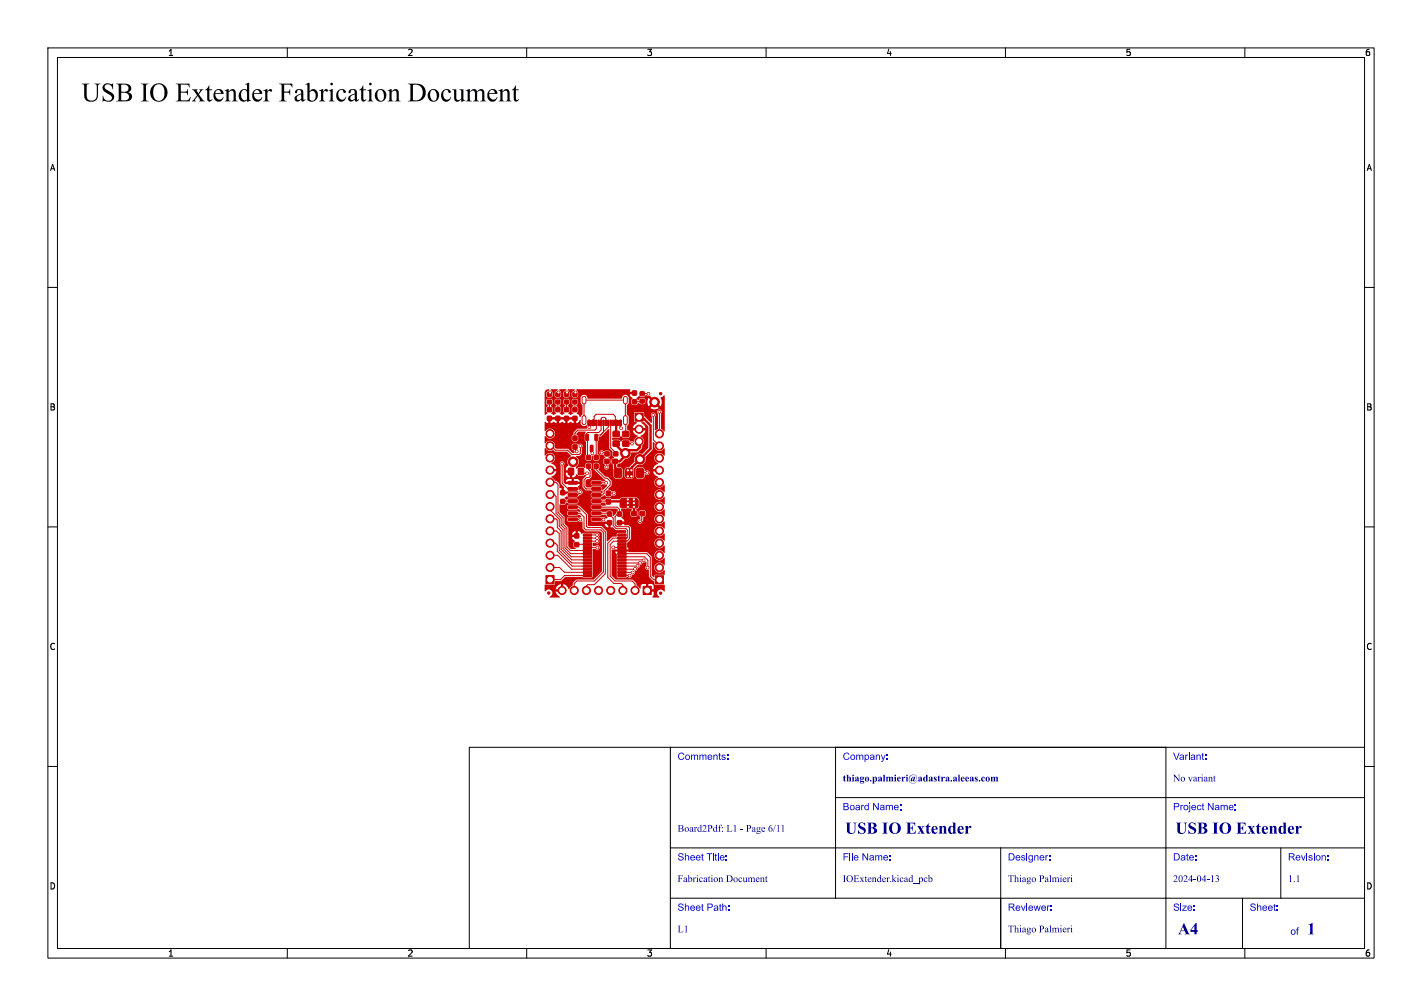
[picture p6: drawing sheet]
<svg xmlns="http://www.w3.org/2000/svg" width="297mm" height="210mm" viewBox="0 0 297 210" stroke-linecap="round" stroke-linejoin="round" font-family="sans-serif">
<g fill="#ca0000" stroke="#ca0000" stroke-width=".21">
<path d="M129 119.9h1.8v.5h-1.8z"/>
<path d="M129 119.3h1.8v.4h-1.8z"/>
<path d="M129 118.6h1.8v.5h-1.8z"/>
<path d="M129 118h1.8v.4h-1.8z"/>
<path d="M129 117.3h1.8v.5h-1.8z"/>
<path d="M129 116.7h1.8v.4h-1.8z"/>
<path d="M129 116h1.8v.5h-1.8z"/>
<path d="M129 115.4h1.8v.4h-1.8z"/>
<path d="M129 114.7h1.8v.5h-1.8z"/>
<path d="M129 114.1h1.8v.4h-1.8z"/>
<path d="M129 113.4h1.8v.5h-1.8z"/>
<path d="M129 112.8h1.8v.4h-1.8z"/>
<path d="M129 112.1h1.8v.5h-1.8z"/>
<path d="M129 111.5h1.8v.4h-1.8z"/>
<path d="M121.8 111.5h1.8v.4h-1.8z"/>
<path d="M121.8 112.1h1.8v.5h-1.8z"/>
<path d="M121.8 112.8h1.8v.4h-1.8z"/>
<path d="M121.8 113.4h1.8v.5h-1.8z"/>
<path d="M121.8 114.1h1.8v.4h-1.8z"/>
<path d="M121.8 114.7h1.8v.5h-1.8z"/>
<path d="M121.8 115.4h1.8v.4h-1.8z"/>
<path d="M121.8 116h1.8v.5h-1.8z"/>
<path d="M121.8 116.7h1.8v.4h-1.8z"/>
<path d="M121.8 117.3h1.8v.5h-1.8z"/>
<path d="M121.8 118h1.8v.4h-1.8z"/>
<path d="M121.8 118.6h1.8v.5h-1.8z"/>
<path d="M121.8 119.3h1.8v.4h-1.8z"/>
<path d="M121.8 119.9h1.8v.5h-1.8z"/>
<path d="M117.1 102.4h.8v.9h-.8z"/>
<path d="M117.1 104.3h.8v.8h-.8z"/>
<path d="M132.1 81.6h.8v.9h-.8z"/>
<path d="M132.1 83.5h.8v.8h-.8z"/>
<path d="M124.1 95.1h.8v.8h-.8z"/>
<path d="M124.1 96.9h.8v.8h-.8z"/>
<path d="M119.7 86.9h.8v.9h-.8z"/>
<path d="M119.7 85.1h.8v.8h-.8z"/>
<path d="M133.7 106.8h.9v.8h-.9z"/>
<path d="M132 106.8h.9v.8h-.9z"/>
<path d="M130.1 92.1h1.2v1h-1.2z"/>
<path d="M130.1 90.1h1.2v1h-1.2z"/>
<path d="M119.7 82h.8v.7h-.8z"/>
<path d="M119.7 83.5h.8v.8h-.8z"/>
<path d="M114.3 86.9h.8v.9h-.8z"/>
<path d="M114.3 85.1h.8v.8h-.8z"/>
<path d="M116.1 82h.8v.7h-.8z"/>
<path d="M116.1 83.5h.8v.8h-.8z"/>
<path d="M129.2 87.7l.6 .1-.1 1h-.5z"/>
<path d="M128.4 87.7l.6 .1-.1 1h-.5z"/>
<path d="M127.4 87.7l.3 .1-.1 1.1-.2-.1z"/>
<path d="M126.4 87.7l.3 .1-.1 1.1-.2-.1z"/>
<path d="M125.9 87.7l.3 .1-.1 1.1-.2-.1z"/>
<path d="M124.9 87.7l.3 .1-.1 1.1-.2-.1z"/>
<path d="M123.6 87.7l.6 .1-.1 1h-.5z"/>
<path d="M122.8 87.7l.6 .1-.1 1h-.5z"/>
<path d="M124.4 87.7l.3 .1-.1 1.1-.2-.1z"/>
<path d="M125.4 87.7l.3 .1-.1 1.1-.2-.1z"/>
<path d="M126.9 87.7l.3 .1-.1 1.1-.2-.1z"/>
<path d="M127.9 87.7l.3 .1-.1 1.1-.2-.1z"/>
<path d="M126.9 108.7h.8v.8h-.8z"/>
<path d="M126.9 106.9h.8v.8h-.8z"/>
<path d="M116.1 86.9h.8v.8h-.8z"/>
<path d="M116.1 85.1h.8v.8h-.8z"/>
<path d="M134.3 122.4h1.7v1.7h-1.7z"/>
<path d="M132.6 86.2h1.7v1.7h-1.7z"/>
<path d="M114.3 82h.9v.7h-.9z"/>
<path d="M114.3 83.5h.9v.8h-.9z"/>
<path d="M117.9 82h.8v.7h-.8z"/>
<path d="M117.9 83.5h.8v.8h-.8z"/>
<path d="M133.1 97.8h1l.3 .1 .1 1.5-.2 .3-1 .1-.3-.2v-1.5z"/>
<path d="M130.7 97.9l.3-.1h.9l.2 .1 .1 1.5-.2 .3-1 .1-.3-.2z"/>
<path d="M129.7 104.2l.3-.1h3l.3 .4-.1 1.3-.4 .3-3-.1-.3-.4v-1.1z"/>
<path d="M128.4 97.9l.3-.1h.9l.2 .1 .1 1.5-.2 .3-1 .1-.3-.2z"/>
<path d="M118.7 100.5h1.8l.1 .5-1.9 .1z"/>
<path d="M118.7 101.8h1.8l.1 .5h-1.9z"/>
<path d="M118.7 103.1l1.8-.1 .1 .5-1.9 .1z"/>
<path d="M118.7 104.3h1.8l.1 .5-1.9 .1z"/>
<path d="M118.7 105.6h1.8l.1 .5-1.9 .1z"/>
<path d="M118.7 106.9h1.8l.1 .4-1.9 .1z"/>
<path d="M118.7 108.2l1.8-.1 .1 .5-1.9 .1z"/>
<path d="M123.6 108.2l1.9-.1v.5l-1.8 .1z"/>
<path d="M123.6 106.9h1.9v.4l-1.8 .1z"/>
<path d="M123.6 105.6h1.9v.5l-1.8 .1z"/>
<path d="M123.6 104.3h1.9v.5l-1.8 .1z"/>
<path d="M123.6 103.1l1.9-.1v.5l-1.8 .1z"/>
<path d="M123.6 101.8h1.9v.5h-1.8z"/>
<path d="M123.6 100.5h1.9v.5l-1.8 .1z"/>
<path d="M129 108.7h.8v.8h-.8z"/>
<path d="M129 106.9h.8v.8h-.8z"/>
<path d="M126.3 95.9h.9v.8h-.9z"/>
<path d="M128 95.9h.9v.8h-.9z"/>
<path d="M128.2 94.3h.8v.9h-.8z"/>
<path d="M126.4 94.3h.8v.9h-.8z"/>
<path d="M122.5 95.1h.8v.8h-.8z"/>
<path d="M122.5 96.9h.8v.8h-.8z"/>
<path d="M120.1 111.4h.8v.9h-.8z"/>
<path d="M120.1 113.3h.8v.8h-.8z"/>
<path d="M128.1 90.1h1.2v1h-1.2z"/>
<path d="M128.1 92.1h1.2v1h-1.2z"/>
<path d="M133.7 81.8h.8v.7h-.8z"/>
<path d="M133.7 83.4h.8v.7h-.8z"/>
<path d="M120.8 97.8h1.1v1.3h-1.1z"/>
<path d="M118.7 97.8h1.1v1.3h-1.1z"/>
<path d="M124.3 90.7h.5l-.1 1.3-.5-.1z"/>
<path d="M122.4 90.7h.5l-.1 1.3-.5-.1z"/>
<path d="M123.3 93h.6l-.1 1.2h-.5z"/>
<path d="M126.7 102.5h.8v1h-.8z"/>
<path d="M126.7 104.3h.8v.9h-.8z"/>
<path d="M117.9 86.9h.8v.9h-.8z"/>
<path d="M117.9 85.1h.8v.8h-.8z"/>
<path d="M119.7 91.1h.8v.8h-.8z"/>
<path d="M119.7 92.9h.8v.8h-.8z"/>
<path d="M136.9 120.2h1.7v1.7h-1.7z"/>
<path d="M114 120.2h1.7v1.7h-1.7z"/>
<circle cx="114.6" cy="123.8" r=".25"/>
<circle cx="138" cy="123.8" r=".25"/>
<circle cx="132.6" cy="123.3" r=".85"/>
<circle cx="130.1" cy="123.3" r=".85"/>
<circle cx="127.6" cy="123.3" r=".85"/>
<circle cx="125" cy="123.3" r=".85"/>
<circle cx="122.5" cy="123.3" r=".85"/>
<circle cx="119.9" cy="123.3" r=".85"/>
<circle cx="117.4" cy="123.3" r=".85"/>
<circle cx="133.5" cy="89.6" r=".85"/>
<circle cx="133.5" cy="92.2" r=".85"/>
<circle cx="138" cy="82.2" r=".25"/>
<circle cx="136.7" cy="83.9" r="1"/>
<circle cx="137.7" cy="118.5" r=".85"/>
<circle cx="137.7" cy="116" r=".85"/>
<circle cx="137.7" cy="113.4" r=".85"/>
<circle cx="137.7" cy="110.9" r=".85"/>
<circle cx="137.7" cy="108.3" r=".85"/>
<circle cx="137.7" cy="105.8" r=".85"/>
<circle cx="137.7" cy="103.3" r=".85"/>
<circle cx="137.7" cy="100.7" r=".85"/>
<circle cx="137.7" cy="98.2" r=".85"/>
<circle cx="137.7" cy="95.6" r=".85"/>
<circle cx="137.7" cy="93.1" r=".85"/>
<circle cx="137.7" cy="90.6" r=".85"/>
<circle cx="119.7" cy="96.4" r="1"/>
<circle cx="130.6" cy="94.6" r="1"/>
<circle cx="133.7" cy="95.9" r="1"/>
<circle cx="114.9" cy="118.5" r=".85"/>
<circle cx="114.9" cy="115.9" r=".85"/>
<circle cx="114.9" cy="113.4" r=".85"/>
<circle cx="114.9" cy="110.8" r=".85"/>
<circle cx="114.9" cy="108.3" r=".85"/>
<circle cx="114.9" cy="105.8" r=".85"/>
<circle cx="114.9" cy="103.2" r=".85"/>
<circle cx="114.9" cy="100.7" r=".85"/>
<circle cx="114.9" cy="98.1" r=".85"/>
<circle cx="114.9" cy="95.6" r=".85"/>
<circle cx="114.9" cy="93.1" r=".85"/>
<circle cx="114.9" cy="90.5" r=".85"/>
<circle cx="122.6" cy="98.8" r=".27"/>
<circle cx="125.7" cy="94.5" r=".27"/>
<circle cx="135.4" cy="82.2" r=".27"/>
<circle cx="126.7" cy="97.5" r=".27"/>
<circle cx="133.7" cy="108.8" r=".27"/>
<circle cx="126.6" cy="100.8" r=".28"/>
<circle cx="123.1" cy="89.2" r=".27"/>
<circle cx="129.7" cy="89.4" r=".27"/>
<circle cx="124.7" cy="112.3" r=".27"/>
<circle cx="132" cy="92.6" r=".28"/>
<circle cx="123.7" cy="94.6" r=".27"/>
<circle cx="120.5" cy="94.2" r=".27"/>
<circle cx="135.2" cy="98.7" r=".27"/>
<circle cx="128.2" cy="103" r=".27"/>
<circle cx="124.7" cy="111.7" r=".27"/>
<circle cx="124.7" cy="113" r=".27"/>
<circle cx="128.1" cy="114.3" r=".27"/>
<circle cx="116.6" cy="81.9" r=".27"/>
<circle cx="118.4" cy="81.9" r=".27"/>
<circle cx="114.9" cy="81.9" r=".27"/>
<circle cx="120.2" cy="81.9" r=".27"/>
<circle cx="131.1" cy="99.4" r=".27"/>
<circle cx="132.4" cy="105.8" r=".27"/>
<circle cx="132.4" cy="104.3" r=".27"/>
<circle cx="131.9" cy="99.4" r=".27"/>
<circle cx="132.4" cy="105" r=".27"/>
<circle cx="131.1" cy="104.3" r=".27"/>
<circle cx="131.1" cy="105.8" r=".27"/>
<circle cx="131.1" cy="98.2" r=".27"/>
<circle cx="131.1" cy="105" r=".27"/>
<circle cx="131.9" cy="98.2" r=".27"/>
<circle cx="133.2" cy="118.1" r=".27"/>
<circle cx="133.7" cy="117.5" r=".27"/>
<circle cx="131.5" cy="120.1" r=".27"/>
<circle cx="132.1" cy="119.5" r=".27"/>
<circle cx="124.8" cy="114.3" r=".27"/>
<circle cx="136.5" cy="86.6" r=".27"/>
<circle cx="121.2" cy="108.5" r=".27"/>
<circle cx="126" cy="108.5" r=".27"/>
<circle cx="137.7" cy="86" r=".27"/>
<circle cx="132.6" cy="118.7" r=".27"/>
<circle cx="135.3" cy="118.5" r=".27"/>
<circle cx="134.4" cy="117" r=".27"/>
<circle cx="117.4" cy="96.8" r=".27"/>
<circle cx="121.2" cy="93.1" r=".27"/>
<circle cx="121.2" cy="102.7" r=".27"/>
</g>
<path d="M122 83.1v.8M122 87.2v1.1M130.6 83.1v.8M130.6 87.2v1.1" fill="none" stroke="#ca0000" stroke-width="1"/>
<g fill="none" stroke="#ca0000" stroke-width=".21">
<path d="M114.7 83.9v1.6M114.9 93.1h.2l.9 .9h2.6l.8 .9h1.6l.2-.3v-1.5M116.5 83.9v1.6M116.6 82.3h-.1M117.4 96.8v4l1.2 1.3h1M118.2 82.2l.1 .1M118.3 83.9v1.6M120.1 83.9v1.6M120.1 90.4h.1M120.1 90.4v1.1M120.1 93.3v.6l.4 .3M121.3 98.8h1.3"/>
<path d="M122 87.7v-4.2h8.6l.1 7.1M122.6 98.8h.1M122.7 90.8v4.2M122.9 97.3v.7l.4 .3v1.1l-.3 .3h-.5l-.5 .5v1.4l.4 .5h2.2M123.1 88.3l-.1 1M123.4 93.1v1.2l.3 .3-.3-.4M124.1 86.9l.4-.4h3.6l.4 .4v1.2l.2 .2M124.1 86.9h.1M124.1 86.9l-.2 1.4M124.5 91.3v4.2M124.5 97.3v.7l1.8 1.8h.5l.6 .7v.7l-1.2 1.3v.5l-.4 .3h-1.2M124.5 88.3v1.2l-.2 .3h-3.6l-.6 .6"/>
<path d="M124.6 90.8l-.3 .3M125.7 94.5h.1M125.7 94.5h1.1M126 88.3v1.9M126.6 88.3v-.9l-.3-.3h-.5l-.3 .3v2.4l-.5 .5h-2.3l-.2 .3v.2M126.7 96.3v1.2M127 88.3v.9l-1.6 1.6h-1M127.5 88.3v5.2l1.1 1M128.5 96.3h.1M128.7 92.6v.4M129.5 88.3v.9l.2 .2M130.7 92.6h1.3"/>
<path d="M132 92.6h.1M133.7 98.7v.1M133.8 87.1h.3M134.1 82.2h1.3M134.1 83.7l-.1 .2h-1.5M135.2 98.7h-1.5M136.5 86.6v5.2l1.2 1.3M137.7 86v4.6M114.9 100.7h1.2l.4 .4v5.9l1.1 1v1.4l.8 .8v4l.7 .7h3.6M114.9 113.4h1.1l.4 .4v1.3l3.1 3.1h3.2M114.9 110.8h1.3l.6 .6v3.5l2.6 2.6h3.3M114.9 118.5h2l1 1h4.8"/>
<path d="M114.9 103.2h.8l.4 .4v3.5l1.1 1.1v1.4l.8 .8v4l1.2 1.2h3.5M114.9 115.9h1.6l2.9 2.9h3.3M114.9 105.8v.6l1.9 2v1.4l.8 .8v3.9l1.7 1.7h3.4M114.9 108.3h1.2l.3 .3v1.5l.8 .8v3.8l2.2 2.2h3.3M119.6 105.9h1.3l1.6 1.5v2.5l.2 .2h2.8l.9 .9v8.8l-2.3 2.3h-1.4l-.2 .2v1.3M119.6 104.6l-2.1 .1M119.6 108.4l1.6 .1M119.7 107.2l1.5-.1 .8 .9v2.2l.4 .4h3.1l.5 .6v8.2l-1.9 1.9h-3.6l-.6 .5v1.8M120.8 113.6h.1M120.8 113.6h1.9M121.2 102.5v.2l-.6 .6h-1M122.7 112.3l2.1 .1"/>
<path d="M122.7 114.3h2.1M124.6 107.1h2.5l1 1.1v1.5l.6 .7h2l.4 .3v1.5l-.2 .1h-2.9l-1.1 1.1v7.1l1.3 1.3h1.5l.4 .4v1.4M124.6 105.9h4.3l.5 .5v1h-.5l-.4 .4v1.8l.4 .4h2.3l.3 .2v2.2l-.6 .6h-2.8l-.7 .7v6.6l1.1 1h3.5l.6 .6v1.7M124.6 100.8h2M124.6 104.6l2.7 .1M124.6 108.4l1.4 .1M124.8 112.9l-2.1 .1M124.8 111.6l-2.1 .1M126.6 100.8h.1M127.3 102.9l.9 .1M128.1 114.3h1.8M129.9 119.5h2.2"/>
<path d="M129.9 115.6h5.2l.7 .7v4l.8 .7h1.1M129.9 116.2h4.7l.7 .8-.1 1.5M129.9 116.9l4.5 .1M131.5 104.7l.9 .9M132.6 118.8h-2.7M133.2 118.1l-3.3 .1M133.7 117.5h-3.8M134.1 107.2l-.1 1.3-.3 .3M122.7 120.1h-4.8l-.9 .9h-2.1M129.9 120.1h1.6"/>
</g>
<path d="M128.7 88.3v2.3M130.6 94h.1M130.6 95.1l-1.2 1.2h-.9v1.3l1.1 1.2M133.5 92.2l.2 .1v1l-.7 .7h-3.3l-1-1M134.1 87.1l1.8 1.7v4.9l-4 4v1.8M127.3 104.7h4.2M132.4 105.6v1.6" fill="none" stroke="#ca0000" stroke-width=".5"/>
<g fill="#ca0000">
<path d="M113.8 88.1l.7 .2v-.7h.5v.7l.6-.3 .6 .3h.7l.5-.3 .6 .3h.7l.5-.3 .6 .3v-.7h-1.3v.7h-.5v-.7h-1.2v.7h-.5v-.7h-1.8v-.1l.4-.4h5.1l.1 .2 .2 .1v.9l.5-.1 .3-.5 .2 .1v.5a.81 .81 0 0 0 1.3 .5v.7h-2l-.8 .7v.6l-.4 .4 .1 .7 .3 .3h.6l.3-.3 .1-.7-.4-.6 .4-.5h1.5l-.2 .7v1.1l.3 .4-.1 3.6 .3 .3 .8-.1 .2-.3 .1-.7 .3 .9 1 .1 .2-.3v-.6l-.4-.4v-.4h.4a.55 .55 0 0 0 .8 .5l.5 .6-.5 .4v.7l.4 .5a.48 .48 0 0 0-.1 .7 .48 .48 0 0 0 .7 .1 .48 .48 0 0 0 .1-.7v-.2l.4-.4-.1-.7-.3-.4 .3-.3 .1-.8-.4-.3-.9 .1a.65 .65 0 0 0-1 .2h-.4v-2.2l.2-.3v-.7l.6-.1 1.6-1.5v3.9l.7 .8v.8l.4 .4-.5 .4-.1 .7 .3 .4 .2 1v1.5l.2 .4h1.2l.4-.2v-1.7l-.2-.4-.8-.1-.1-.5 .3-.2 .5-.1 .8-.8a1.37 1.37 0 0 0 1.4-1.5l1.4-.1 .7-.7 .3-.8a1.19 1.19 0 0 0-.6-1.8l.1-.1a1.35 1.35 0 0 0 1-1h-.9v-.5h.9l-.3-.7-.5-.4v-.2h.5l.9 1v4.3l-1.3 1.4a1.28 1.28 0 0 0-1.3 .3 1.28 1.28 0 0 0-.3 1.3l-1.1 1.1-.5 .1-.4 .2v1.9l.5 .3 1.2-.2 .2-.3v-1.4h.4v1.3l.1 .4 .4 .2 .9-.1a.91 .91 0 0 0 .5-.9 .52 .52 0 0 0 .8 .1 .52 .52 0 0 0 0-.8 .52 .52 0 0 0-.8 .1l-.2-.7-.4-.1h-.9l-.3 .1-.1 .4h-.4v-.3l.7-.7a1.32 1.32 0 0 0 1.4-.4 1.32 1.32 0 0 0 .3-1.3l1.5-1.5v-1.5l.2-.1a.63 .63 0 0 1 .2 .9 1.11 1.11 0 0 0 .9 .9 1.11 1.11 0 0 0 1.1-.5l.1 1.5a1.11 1.11 0 0 0-1.5-.4 1.11 1.11 0 0 0-.5 1.4l.7 .6-.1 .2a1.34 1.34 0 0 0-1 1h.9v.5l-.9 .1a1.68 1.68 0 0 0 1.1 1.1 1.12 1.12 0 0 0-.6 1.8 1.12 1.12 0 0 0 1.8-.2l.1 1.5a1.11 1.11 0 0 0-1.5-.4 1.11 1.11 0 0 0-.5 1.4 1.12 1.12 0 0 0 1.9 .1l.1 1.5a1.12 1.12 0 0 0-1.4-.5 1.12 1.12 0 0 0-.7 1.3 1.12 1.12 0 0 0 1 .7 1.12 1.12 0 0 0 1-.5l.1 1.5a1.11 1.11 0 0 0-1.5-.4 1.11 1.11 0 0 0-.5 1.4 1.12 1.12 0 0 0 1.9 0l.1 1.6a1.12 1.12 0 0 0-1.4-.5 1.12 1.12 0 0 0-.7 1.3 1.12 1.12 0 0 0 1 .7 1.12 1.12 0 0 0 1-.5l.1 1.5a1.11 1.11 0 0 0-1.5-.4 1.11 1.11 0 0 0-.5 1.4 1.13 1.13 0 0 0 1.9 0l.1 1.5a1.12 1.12 0 0 0-1.4-.4 1.12 1.12 0 0 0-.7 1.3 1.12 1.12 0 0 0 1 .7 1.12 1.12 0 0 0 1-.5l.1 1.5a1.11 1.11 0 0 0-1.5-.4 1.11 1.11 0 0 0-.5 1.3 1.12 1.12 0 0 0 1.9 .1l.1 1h-2l-.3 .5-.4-.4v-3.8l-.9-1-6.7-.1 .3 .7v4.5l.2 .2 1.9-.1a.34 .34 0 0 1 .5 .1 .6 .6 0 0 0 .7-.6 .58 .58 0 0 0 .5-.7l.4-.3 .1-.4 .4-.2 .2-.4 .3-.2 .2-.4 .8-.1v.8a.53 .53 0 0 0-.2 .7 .53 .53 0 0 0 .7 .2v1.4l1.2 1v.6l2.1 .1v1.3l-.1 .1a.8 .8 0 0 0-1.3-.1 .8 .8 0 0 0 .3 1.2l-.1 .1h-1.3l.2-.5v-.7h-.9v-.5h.9v-.7l-.2-.3-.9-.1v.9h-.5v-.9h-.7l-.3 .3-.2 .7-.7-.7-.1-.5-.8-.7h-3.5l-.9-.9 .1-5.3 .6-.2 2.9 .1-.3-.5v-.9l.8-.9-.1-2.3-.4-.4-.9-.1v-.2l-1.6-.1v-.4l4.4-.1a.52 .52 0 0 0 .5 .5 .52 .52 0 0 0 .5-.6l.2-.8 .5-.4-.1-.8-.3-.2h-.7l-.3 .2-.1 .8 .3 .4v.3l-.5 .6h-2.8l-.2-.4-.4-.3 .3-.5v-.6l-.4-.5 .1-.3 2.1 .1 .1 .2-.3 .4 .1 .8 .3 .2 .9-.2 .2-.8-.3-.5 .5-.6 .1-1.4a1.11 1.11 0 0 0-1.3-.6l-2.3 .1-.6 .3h-1.6l-.3-.2h-.7l-.4 .3h-.5l-.4-.2-1.9 .1-.1 .6 .2 .3h1.8l.3-.2h.6l.3 .6-.8 .1-.4-.2h-1.8l-.2 .3v.4l.2 .3h1.8l.4-.2h2.9l.4 .2-.4 .8-.6 .5-.1-.1-.1-.8-.3-.2h-.6l-.4 .2h-.8l-.4-.2h-1.7l-.3 .3v.5l.2 .2h1.8l.4-.2h.7l.4 .6-.1 .2a.4 .4 0 0 1-.6-.2l-2.6-.1-.2 .3v.5l.3 .2h4l.1 .3-.3 .2v.7h.5l.7 .6h1.9l.2 .2v.3l-1.9 .1-.1 .7h-.9l-1.1 1-.1-2.1-1-1-2.8-.1-.1-.1v-.3h3.5a.73 .73 0 0 0 .7 .7v-.7h-4.2v-2.1l-1.7-1.7-.6-.2h-1.7l-.3 .1v.6l.2 .3h1.8l.3-.2 .5 .5-.1 .1h-.4l-.3-.2h-1.8l-.3 .4 .2 .6h1.9l.5-.2 .4 .4-.6 .3-.3-.2h-1.8l-.3 .3 .2 .6 3 .1 .1 1.5 .5 .5h3.1l.4 .4v8l-1.7 1.7h-3.7l-.6 .6-.1 .6-.5 .4-.2 .4-.2-.1a1.34 1.34 0 0 0-1.1-1v.9h-.5v-.9a1.34 1.34 0 0 0-1 1.1h.9v.5h-.9l.1 .5 .7 .7h-2l-.1-.2a.79 .79 0 0 0 .4-1.2 .79 .79 0 0 0-1.3 .2l-.1-1.5h2l.2-.7h1.1l1-.9 5.6 .1 .1-5.8 .5-.1a.5 .5 0 0 0 .8 .1 .5 .5 0 0 0 0-.7 .5 .5 0 0 0-.7 0l-.6-.1v-.6h.6a.52 .52 0 0 0 .7 0 .52 .52 0 0 0 0-.7v-.6a.51 .51 0 0 0-.1-.7 .51 .51 0 0 0-.7 .1l-2.5-.2-.3 .3-.3-.5-.5-.1v.9l-.2 .1-.1 .2h-.9a.77 .77 0 0 0 .6 .8l-.3 .5v.6l.5 .5-1.1 .1-.5-.6v-2.4h1.5v-.7a.73 .73 0 0 0-.7 .7h-.8v-1.4l-.8-.9v-1.4l-1.1-1.1v-1.4l.2-.1 .9 .1 .4-.5 .5 .2 1.9-.1 .1-.6-.2-.3h-1.8l-.5 .2-.4-.4 .5-.3 .4 .2h1.8l.6-.6a.53 .53 0 0 0 .4-.7 .53 .53 0 0 0-.8-.2l-.1-.7 .4-.6h-3l-.4-.2v-.3h3.4l-.2-.4-.4-.1h-.6v.5h-.5v-.5h-.9l-.3 .5h-.5v-1.5h.5l.3 .5 .5 .2v-1h-.8v.3h-.5v-1.8a.5 .5 0 0 0 .1-.7 .5 .5 0 0 0-.8 0 .5 .5 0 0 0 .1 .7v3.7l.7 .8v.9h2.7a.17 .17 0 0 1 .2 0 .17 .17 0 0 1-.1 .3l-1.8-.1-.4 .3h-.8l-.1-.3h-.2v-.9h-.4l-.1-.9-.6-.6a.42 .42 0 0 1-.5-.4l-.5-.4v-.2a1.34 1.34 0 0 0 1-1h-.9v-.5l.9-.1a1.68 1.68 0 0 0-1.1-1.1 1.12 1.12 0 0 0 .6-1.7 1.12 1.12 0 0 0-1.8 .1l-.1-1.5a1.41 1.41 0 0 0 1.8 .4l.4 .3h2.4l.9 .9a1.46 1.46 0 0 0-.6 2l-.5 .4v.6h.9l.2 .2h.2v1.3l.6-.2 .3-.5 .5 .4h.9l.3-.2a.2 .2 0 0 1 .2 0 .2 .2 0 0 1 0 .3l-.6 .7v1.4l.5 .7 1.2 .1 .3 .2h1.7l.3-.2 .2 .1-.1 .5-.4-.2-1.9 .1-.1 .2 .1 .7h2l.8-.4 .4 .3h.7l.4-.3a.51 .51 0 0 0 .8-.2 .51 .51 0 0 0-.5-.7 .34 .34 0 0 1-.4 .1 .34 .34 0 0 1-.2-.3l-.5-.2 .7-.8v-1l-.7-.7-.6-.1-1.4-1.4 .2-1.1-.2-.3h-1l-.2 .3 .1 .8 2.6 2.5-.3 .2-.8-.2h-1.8l-.2 .2v.5l.3 .3h1.7l.4-.2 .9 .2 .1 .2-.9 .8-.4-.7h-1.8l-.3 .2h-.8l-.3-.3v-1.2l.3-.3 .6-.1 .4-.4v-1.2l-.2-.3 .2-.4v-.6l-.1-.3-.3-.1-.8 .1-.2 1-.4-.2h-.9l-.4 .4-.3-.4a1.32 1.32 0 0 0 .1-2.2l.8-.1 .4-.4v-1.3a.54 .54 0 0 0 0-.8 .54 .54 0 0 0-.8 .1l-.3-.2h-.6l-.3 .3-.1 .7 .6 .6-.1 .4h-.3l-1-.9h-2.5a.5 .5 0 0 1-.2-.7 1.11 1.11 0 0 0-.9-1 1.11 1.11 0 0 0-1.1 .6l-.1-1.6a1.12 1.12 0 0 0 1.4 .5 1.12 1.12 0 0 0 .7-1.3 1.12 1.12 0 0 0-1-.7 1.12 1.12 0 0 0-1 .5z"/>
<path d="M114 81.5l.4-.2h.3l-.6 .7v.7l.4 .3h.6l.3-.3v-.7l-.4-.6 .1-.1h1.4l-.6 .7v.7l.3 .3h.7l.3-.3v-.7l-.4-.6 .1-.1h1.4l-.7 .7v.7l.4 .3h.7l.3-.3v-.7l-.4-.6 .1-.1h1.4l-.7 .7v.7l.4 .3h.7l.2-.3v-.7l-.4-.6 .2-.1h11l.2 .1-.2 .4 1 .1v.4h-1a.77 .77 0 0 0 .6 .7l-.2 .5-.1 .7 .4 .4 .8-.1 .3-.3 .5 .2h.7l.2-.2 .1-.7-.2-.3-.9-.1-.4 .5-.4-.4 .5-.5 1 .1 .4-.3 .6 .2 .3-.1 .9 .9-.4 .3-.8-.6a1.49 1.49 0 0 0 .1 1.6l.7-.7 .4 .3-.7 .8a1.49 1.49 0 0 0 1.7 0l-.8-.8 .4-.3 .8 .6a1.82 1.82 0 0 0 0-1.7l.7-.5 .1 .1v7.4l-.8-.5v-3.1a.5 .5 0 0 0 .1-.7 .5 .5 0 0 0-.7 0 .5 .5 0 0 0 0 .7v3.1l-.5 .4-.1-.2v-2.7a.49 .49 0 0 0-.1-.7 .49 .49 0 0 0-.7 0 .49 .49 0 0 0 .2 .7v1.2l-.2 .1-1.4-1.4-.2-.9-1.9 .1-.1 1.9 .6 .3-.5 .4-.3 .7h.9v.5h-.9a1.68 1.68 0 0 0 1 1.1v.1a1.29 1.29 0 0 0-.8 1.1h-.8l-.4-.4h-1l-.5 .4-.5-.4-1.2 .1-.1-.2v-.4l1.3 .1 .5-.4 .5 .4h1l.4-.2v-1.2l-.6-.3v-.8l.3-.6v-1.2l-.4-.7v-1.8l.4-.5v-1a.74 .74 0 0 0-.8-.7 .74 .74 0 0 0-.7 .8h-7a.83 .83 0 0 0-1.4-.5l-.1 .4v.9l.4 .6v1.9l-.6 .6-.2-.5-.4-.3 .2-.5 .1-.6-.4-.5 .3-.4 .1-.6-.4-.4h-.7l-.3 .3v.7l.4 .3-.4 .6v.6l.3 .4a.48 .48 0 0 1-.5 .4 .48 .48 0 0 1-.5-.4l.3-.4v-.6l-.4-.5 .4-.4v-.7l-.3-.3h-.7l-.4 .4v.6l.4 .3-.4 .6v.6l.3 .4a.48 .48 0 0 1-.5 .4 .48 .48 0 0 1-.4-.5l.2-.3v-.6l-.4-.6 .4-.3v-.6l-.4-.4h-.7l-.2 .3v.7l.3 .3-.4 .6v.6l.3 .3a.45 .45 0 0 1-.5 .5 .45 .45 0 0 1-.4-.4l.2-.4v-.6l-.4-.5 .4-.4v-.7l-.3-.3h-.7l-.3 .3v.6l.3 .5-.3 .5v.6l.3 .5-.5 .3-.1-.1v-4.5z"/>
</g>
<g fill="#fff" stroke="#fff" stroke-width=".21">
<circle cx="122.6" cy="98.8" r=".12"/>
<circle cx="125.7" cy="94.5" r=".12"/>
<circle cx="135.4" cy="82.2" r=".12"/>
<circle cx="126.7" cy="97.5" r=".12"/>
<circle cx="133.7" cy="108.8" r=".12"/>
<circle cx="126.6" cy="100.8" r=".12"/>
<circle cx="123.1" cy="89.2" r=".12"/>
<circle cx="129.7" cy="89.4" r=".12"/>
<circle cx="124.7" cy="112.3" r=".12"/>
<circle cx="132" cy="92.6" r=".12"/>
<circle cx="123.7" cy="94.6" r=".12"/>
<circle cx="120.5" cy="94.2" r=".12"/>
<circle cx="135.2" cy="98.7" r=".12"/>
<circle cx="128.2" cy="103" r=".12"/>
<circle cx="124.7" cy="111.7" r=".13"/>
<circle cx="124.7" cy="113" r=".13"/>
<circle cx="128.1" cy="114.3" r=".13"/>
<circle cx="116.6" cy="81.9" r=".12"/>
<circle cx="118.4" cy="81.9" r=".12"/>
<circle cx="114.9" cy="81.9" r=".12"/>
<circle cx="120.2" cy="81.9" r=".12"/>
<circle cx="131.1" cy="99.4" r=".12"/>
<circle cx="132.4" cy="105.8" r=".12"/>
<circle cx="132.4" cy="104.3" r=".12"/>
<circle cx="131.9" cy="99.4" r=".12"/>
<circle cx="132.4" cy="105" r=".12"/>
<circle cx="131.1" cy="104.3" r=".12"/>
<circle cx="131.1" cy="105.8" r=".12"/>
<circle cx="131.1" cy="98.2" r=".12"/>
<circle cx="131.1" cy="105" r=".12"/>
<circle cx="131.9" cy="98.2" r=".12"/>
<circle cx="133.2" cy="118.1" r=".12"/>
<circle cx="133.7" cy="117.5" r=".12"/>
<circle cx="131.5" cy="120.1" r=".12"/>
<circle cx="132.1" cy="119.5" r=".12"/>
<circle cx="124.8" cy="114.3" r=".12"/>
<circle cx="136.5" cy="86.6" r=".12"/>
<circle cx="121.2" cy="108.5" r=".12"/>
<circle cx="126" cy="108.5" r=".12"/>
<circle cx="137.7" cy="86" r=".12"/>
<circle cx="132.6" cy="118.8" r=".12"/>
<circle cx="135.2" cy="118.5" r=".12"/>
<circle cx="134.4" cy="117" r=".12"/>
<circle cx="117.4" cy="96.8" r=".12"/>
<circle cx="121.2" cy="93.1" r=".12"/>
<circle cx="121.2" cy="102.7" r=".12"/>
<circle cx="129.2" cy="87.2" r=".32"/>
<circle cx="123.4" cy="87.2" r=".32"/>
<circle cx="135.2" cy="123.3" r=".5"/>
<circle cx="132.6" cy="123.3" r=".5"/>
<circle cx="130.1" cy="123.3" r=".5"/>
<circle cx="127.6" cy="123.3" r=".5"/>
<circle cx="125" cy="123.3" r=".5"/>
<circle cx="122.5" cy="123.3" r=".5"/>
<circle cx="119.9" cy="123.3" r=".5"/>
<circle cx="117.4" cy="123.3" r=".5"/>
<circle cx="133.5" cy="87.1" r=".5"/>
<circle cx="133.5" cy="89.6" r=".5"/>
<circle cx="133.5" cy="92.2" r=".5"/>
<circle cx="136.7" cy="83.9" r=".5"/>
<circle cx="137.7" cy="121" r=".5"/>
<circle cx="137.7" cy="118.5" r=".5"/>
<circle cx="137.7" cy="116" r=".5"/>
<circle cx="137.7" cy="113.4" r=".5"/>
<circle cx="137.7" cy="110.9" r=".5"/>
<circle cx="137.7" cy="108.3" r=".5"/>
<circle cx="137.7" cy="105.8" r=".5"/>
<circle cx="137.7" cy="103.3" r=".5"/>
<circle cx="137.7" cy="100.7" r=".5"/>
<circle cx="137.7" cy="98.2" r=".5"/>
<circle cx="137.7" cy="95.6" r=".5"/>
<circle cx="137.7" cy="93.1" r=".5"/>
<circle cx="137.7" cy="90.6" r=".5"/>
<circle cx="119.7" cy="96.4" r=".5"/>
<circle cx="130.6" cy="94.6" r=".5"/>
<circle cx="133.7" cy="95.9" r=".5"/>
<circle cx="114.9" cy="121" r=".5"/>
<circle cx="114.9" cy="118.5" r=".5"/>
<circle cx="114.9" cy="115.9" r=".5"/>
<circle cx="114.9" cy="113.4" r=".5"/>
<circle cx="114.9" cy="110.8" r=".5"/>
<circle cx="114.9" cy="108.3" r=".5"/>
<circle cx="114.9" cy="105.8" r=".5"/>
<circle cx="114.9" cy="103.2" r=".5"/>
<circle cx="114.9" cy="100.7" r=".5"/>
<circle cx="114.9" cy="98.1" r=".5"/>
<circle cx="114.9" cy="95.6" r=".5"/>
<circle cx="114.9" cy="93.1" r=".5"/>
<circle cx="114.9" cy="90.5" r=".5"/>
</g>
<path d="M122 83.1v.8M122 87.2v1.1M130.6 83.1v.8M130.6 87.2v1.1" fill="none" stroke="#fff" stroke-width=".6"/>
<g fill="none" stroke="#000" stroke-width=".21">
<path d="M10 10h277v190h-277zM12 12h273v186h-273zM60 10v2M110 10v2M160 10v2M210 10v2M260 10v2M10 60h2M285 60h2M10 110h2M285 110h2M140 156v42"/>
<path d="M174.5 156v31.5M243.5 156v42M285 156h-187v42M10 160h2M140 177h145M174.5 166.5h110.5M209 177v21M267.5 177v10.5M285 160h2M60 198v2M110 198v2M140 187.5h145"/>
<path d="M160 198v2M210 198v2M259.5 187.5v10.5M260 198v2"/>
</g>
<text font-size="5.6" x="17" y="22.6">USBIO ExtenderFabricationDocument</text>
<g font-size="3.5" fill="#00007f">
<text x="176.5" y="174.9">USBIO Extender</text>
<text x="245.5" y="174.9">USBIO Extender</text>
<text x="246" y="195.9">A4</text>
<text x="273" y="196">1</text>
</g>
<g font-size="2.1" fill="#00f">
<text x="141.5" y="159.2">Comments:</text>
<text x="176" y="159.2">Company:</text>
<text x="245" y="159.2">Variant:</text>
<text x="176" y="169.7">Board Name:</text>
<text x="245" y="169.7">Project Name:</text>
<text x="141.5" y="180.2">Sheet Title:</text>
<text x="176" y="180.2">File Name:</text>
<text x="210.5" y="180.2">Designer:</text>
<text x="245" y="180.2">Date:</text>
<text x="269" y="180.2">Revision:</text>
<text x="141.5" y="190.7">Sheet Path:</text>
<text x="210.5" y="190.7">Reviewer:</text>
<text x="245" y="190.7">Size:</text>
<text x="261" y="190.7">Sheet:</text>
<text x="269.5" y="195.7">of</text>
</g>
<g font-size="2.1" fill="#00007f">
<text x="176" y="163.7">thiago.palmieri@adastra.aleeas.com</text>
<text x="245" y="163.7">No variant</text>
<text x="141.5" y="174.2">Board2Pdf:L1 - Page6/11</text>
<text x="141.5" y="184.7">FabricationDocument</text>
<text x="176" y="184.7">IOExtender.kicad_pcb</text>
<text x="210.5" y="184.7">ThiagoPalmieri</text>
<text x="245" y="184.7">2024-04-13</text>
<text x="269" y="184.7">1.1</text>
<text x="141.5" y="195.2">L1</text>
<text x="210.5" y="195.2">ThiagoPalmieri</text>
</g>
<g font-size="1.8">
<text x="35" y="11.9">1</text>
<text x="85" y="11.9">2</text>
<text x="135" y="11.9">3</text>
<text x="185" y="11.9">4</text>
<text x="235" y="11.9">5</text>
<text x="285" y="11.9">6</text>
<text x="10.3" y="35.9">A</text>
<text x="285.4" y="35.9">A</text>
<text x="10.3" y="85.9">B</text>
<text x="285.3" y="85.9">B</text>
<text x="10.3" y="135.9">C</text>
<text x="285.3" y="135.9">C</text>
<text x="10.3" y="185.9">D</text>
<text x="285.3" y="185.9">D</text>
<text x="35" y="199.9">1</text>
<text x="85" y="199.9">2</text>
<text x="135" y="199.9">3</text>
<text x="185" y="199.9">4</text>
<text x="235" y="199.9">5</text>
<text x="285" y="199.9">6</text>
</g>
</svg>
